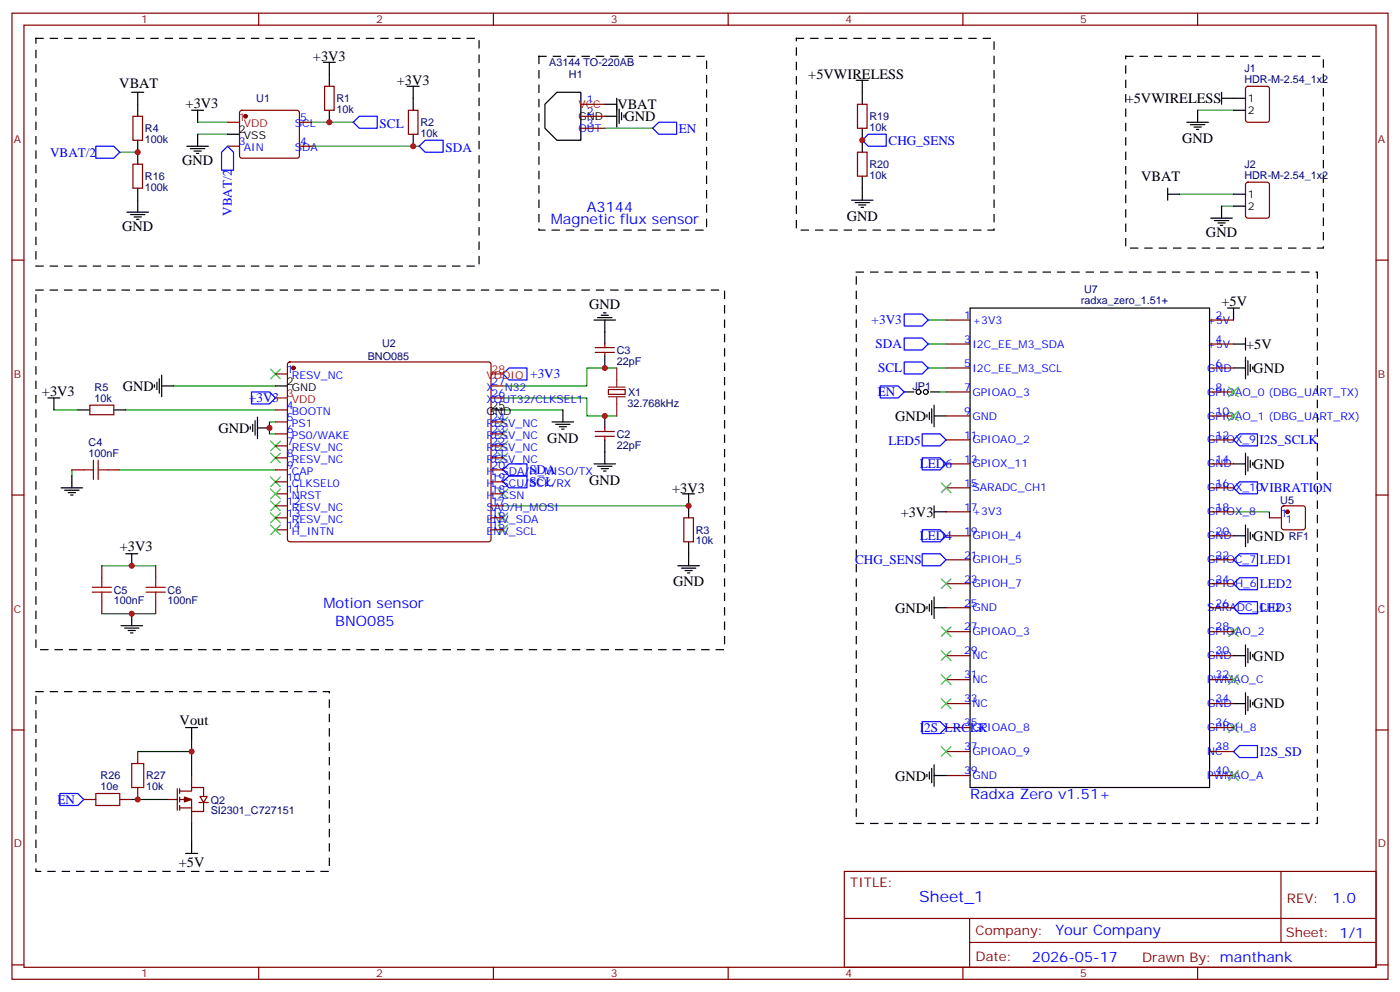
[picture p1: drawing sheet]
<svg xmlns="http://www.w3.org/2000/svg" width="412mm" height="292mm" viewBox="0 0 412 292" stroke-linecap="round" stroke-linejoin="round" font-family="sans-serif">
<g fill="none" stroke="#870000" stroke-width=".35">
<path d="M3.5 3.9h405.4v284.3h-405.4zM7.1 7.4h398.2v277.3h-398.2zM76.2 3.9v3.5M145.3 3.9v3.5M214.5 3.9v3.5M283.6 3.9v3.5M352.8 3.9v3.5M39.2 34.2h2.8v7.1h-2.8zM70.8 32.7l.5-.2h16.2l.5 .2 .2 .5v12.7l-.2 .5-.5 .2h-16.2l-.5-.3-.2-.4v-12.7zM88.2 36h3.5M95.6 25.4h2.8v7.1h-2.8zM120.3 32.5h2.8v7h-2.8z"/>
<path d="M171.1 37.7h7.1M171.1 34.2h7.1M171.1 30.7h7.1M252.6 30.7h2.8v7h-2.8zM367.1 25.6l.5-.2h5.6l.7 .4v9.5l-.4 .6-5.9 .1-.7-.5v-9.4zM39.2 48.3h2.8v7.1h-2.8zM67 43h3.6M88.2 43h3.5M252.6 44.8h2.8v7.1h-2.8zM367.1 53.8l.5-.2h5.6l.7 .5v9.4l-.4 .7h-5.9l-.7-.5v-9.4zM3.5 76.6h3.6M405.3 76.6h3.6"/>
<path d="M278.7 94.2h7.1M356.3 94.2h7.1M26.5 119.2h7v2.9h-7zM81.1 110.1h3.6M84.9 106.7l.5-.2h58.5l.5 .2 .2 .5v51.5l-.2 .5-.5 .3h-58.5l-.5-.3-.2-.5v-51.5zM144.6 117.1h3.6M144.6 113.6h3.6M175.3 103.7h5.7M175.3 102.3h5.7M178.2 101.2v1.1M178.2 103.7v1.1M179.2 114.7h4.9v1.4h-4.9z"/>
<path d="M278.7 101.2h7.1M278.7 108.3h7.1M278.7 115.4h7.1M356.3 101.2h7.1M356.3 108.3h7.1M356.3 115.4h7.1M21.2 138.3h3.5M31.7 138.3h3.6M81.1 138.3h3.6M81.1 120.6h3.6M81.1 124.2h3.6M81.1 127.7h3.6"/>
<path d="M81.1 131.2h3.6M81.1 134.8h3.6M144.6 138.3h3.6M144.6 124.2h3.6M144.6 127.7h3.6M144.6 131.2h3.6M144.6 134.8h3.6M175.3 128.4h5.7M175.3 127h5.7M178.2 125.9v1.1M178.2 128.4v1.1M278.7 122.4h7.1"/>
<path d="M278.7 129.5h7.1M278.7 136.5h7.1M356.3 122.4h7.1M356.3 129.5h7.1M356.3 136.5h7.1M3.5 145.7h3.6M81.1 141.8h3.6M81.1 145.3h3.6M81.1 148.9h3.6M81.1 152.4h3.6M81.1 155.9h3.6M144.6 141.8h3.6"/>
<path d="M144.6 145.3h3.6M144.6 148.9h3.6M144.6 152.4h3.6M144.6 155.9h3.6M201.4 152.4h2.9v7.1h-2.9zM278.7 143.6h7.1M278.7 150.6h7.1M278.7 157.7h7.1M356.3 143.6h7.1M356.3 150.6h7.1M356.3 157.7h7.1M405.3 145.7h3.6"/>
<path d="M30 166.5v3.5M30 177.1v3.5M45.9 166.5v3.5M45.9 177.1v3.5M278.7 164.7h7.1M278.7 171.8h7.1M278.7 178.9h7.1M356.3 164.7h7.1M356.3 171.8h7.1M356.3 178.9h7.1M278.7 185.9h7.1M278.7 193h7.1"/>
<path d="M356.3 185.9h7.1M356.3 193h7.1M3.5 214.8h3.6M278.7 200h7.1M278.7 207.1h7.1M278.7 214.1h7.1M356.3 200h7.1M356.3 207.1h7.1M356.3 214.1h7.1M405.3 214.8h3.6M58.6 236.2h2.8M278.7 221.2h7.1"/>
<path d="M278.7 228.2h7.1M356.3 221.2h7.1M356.3 228.2h7.1M248.7 256.5h156.6v28.2h-156.6zM377.3 256.5v20.9M248.7 270.3h156.5M285.6 277.4h119.6M285.6 270.3v14.1M3.5 284h3.6M76.2 284.7v3.5M145.3 284.7v3.5M214.5 284.7v3.5"/>
<path d="M283.6 284.7v3.5M352.8 284.7v3.5M405.3 284h3.6"/>
</g>
<g fill="none" stroke="#000" stroke-width=".35">
<path d="M95.2 18.3h3.6M97 18.3v7.1M38.8 27.2h3.5M40.6 27.2v7M56.4 32.5h3.6M58.2 32.5v3.5M58.2 39.5v3.5M67 39.5h3.6M97 32.5v3.5M119.9 25.4h3.6M121.7 25.4v7.1M121.7 39.5v3.5"/>
<path d="M160.5 30.7l3.5-3.5h7.1v14.1h-7.1l-3.5-3.6zM178.2 30.7h3.5M178.2 34.2h3.5M181.7 28.9v8.5M182.4 32.1v4.2M183.1 33.2v2.1M183.8 33.9v.7M252.2 23.6h3.6M254 23.6v7.1M254 37.7v7.1M349.6 36h6.4M350.7 36.7h4.2"/>
<path d="M351.7 37.4h2.1M352.4 38.1h.7M352.8 32.5v3.5M359.8 27.2v3.5M359.8 28.9h7.1M363.4 32.5h3.5M40.6 41.3v7M40.6 55.4v7M55 43h6.4M56.1 43.7h4.2M57.1 44.4h2.2M57.9 45.2h.7"/>
<path d="M250.8 58.9h6.4M251.9 59.6h4.2M254 51.9v7M344 57.1h3.5M344 55.4v3.5M363.4 57.1h3.5M37.4 62.4h6.3M38.5 63.1h4.2M39.5 63.9h2.1M40.2 64.6h.7M252.9 60.3h2.2M253.6 61h.8"/>
<path d="M356.7 64.2h6.3M357.7 64.9h4.2M358.8 65.6h2.1M359.5 66.3h.7M359.8 60.7v3.5M363.4 60.7h3.5M175 94.2h6.3M176 93.5h4.3M177.1 92.8h2.1M177.8 92.1h.7M178.2 94.2v7M285.8 90.7h70.5v141.1h-70.5z"/>
<path d="M361.6 90.7h3.5M363.4 90.7v3.5M366.9 99.5v3.5M14.1 117.1h3.5M15.9 117.1v3.5M45.5 113.2v.7M46.2 112.5v2.2M46.9 111.5v4.2M47.6 113.6h3.6M47.6 110.4v6.4M81.1 113.6h3.6M178.2 104.8v3.5"/>
<path d="M266.3 115.4h2.9M274.1 115.4h2.8M275.2 119.2v6.4M363.4 101.2h3.5M363.4 108.3h3.5M366.9 105.1v6.4M367.6 106.2v4.2M368.3 107.2v2.2M369 107.9v.8M22.9 120.6h3.6M33.5 120.6h3.5M73.7 125.6v.7"/>
<path d="M74.4 124.9v2.1M75.1 123.8v4.3M75.8 125.9h3.6M75.8 122.8v6.3M144.6 120.6h3.6M162.6 124.2h6.4M163.7 124.9h4.2M164.7 125.6h2.2M165.5 126.3h.7M165.8 120.6v3.6M175 136.5h6.3M176 137.2h4.3"/>
<path d="M177.1 137.9h2.1M177.8 138.6h.7M178.2 122.4v3.5M178.2 129.5v7M273 122.1v.7M273.8 121.4v2.1M274.5 120.3v4.2M275.2 122.4h3.5M363.4 136.5h3.5M366.9 133.3v6.4M367.6 134.4v4.2M368.3 135.5v2.1"/>
<path d="M369 136.2v.7M18 143.6h6.3M19 144.3h4.3M20.1 145h2.1M20.8 145.7h.7M21.2 140.1v3.5M201.1 145.3h3.5M202.8 145.3v7.1M202.8 159.5v7M275.2 148.9v3.5M275.2 150.6h3.5M363.4 157.7h3.5"/>
<path d="M366.9 154.5v6.4M367.6 155.6v4.2M368.3 156.6v2.1M369 157.3v.7M37 163h3.6M38.8 163v3.5M199.7 166.5h6.3M200.7 167.2h4.3M201.8 167.9h2.1M202.5 168.6h.7M273 178.5v.7M273.8 177.8v2.1"/>
<path d="M274.5 176.7v4.3M275.2 175.7v6.3M275.2 178.9h3.5M35.6 184.1h6.4M36.7 184.9h4.2M37.7 185.6h2.2M38.5 186.3h.7M38.8 180.6v3.5M363.4 193h3.5M366.9 189.8v6.3M367.6 190.9v4.2M368.3 191.9v2.1"/>
<path d="M369 192.6v.7M363.4 207.1h3.5M366.9 203.9v6.4M367.6 205v4.2M368.3 206v2.1M369 206.7v.7M273 227.9v.7M273.8 227.2v2.1M274.5 226.1v4.3M275.2 225.1v6.3M275.2 228.2h3.5"/>
<circle cx="270.6" cy="115.4" r=".71"/>
<circle cx="272.7" cy="115.4" r=".71"/>
</g>
<path d="M67 36h3.6M81.1 117.1h3.6M144.6 110.1h3.6" fill="none" stroke="#f00" stroke-width=".35"/>
<g fill="#870000" stroke="#870000" stroke-width=".35">
<circle cx="72.3" cy="34.2" r=".53"/>
<circle cx="86.4" cy="108.3" r=".53"/>
</g>
<g fill="none" stroke="#00f" stroke-width=".35">
<path d="M105.8 34.2h5.3v3.5h-5.3l-1.7-1.7zM192.3 37.7l1.7-1.7h5.3v3.5h-5.3zM28.2 43h5.3l1.8 1.8-1.8 1.8h-5.3zM67 43l1.8 1.8v5.3h-3.5v-5.3zM125.2 41.3h5.3v3.5h-5.3l-1.7-1.8zM254 41.3l1.8-1.8h5.3v3.5h-5.3zM266.3 99.5h5.3l1.8 1.7-1.8 1.8h-5.3zM266.3 92.4h5.3l1.8 1.8-1.8 1.8h-5.3zM74.1 115.4h5.3l1.7 1.7-1.7 1.8h-5.3zM148.2 110.1l1.7-1.8h5.3v3.5h-5.3zM259.3 113.6h5.3l1.7 1.8-1.7 1.7h-5.3zM266.3 106.5h5.3l1.8 1.8-1.8 1.8h-5.3z"/>
<path d="M148.2 138.3l1.7-1.8h5.3v3.6h-5.3zM271.6 127.7h5.3l1.8 1.8-1.8 1.7h-5.3zM271.6 134.8h5.3l1.8 1.7-1.8 1.8h-5.3zM363.4 129.5l1.7-1.8h5.3v3.5h-5.3zM148.2 141.8l1.7-1.7h5.3v3.5h-5.3zM271.6 155.9h5.3l1.8 1.8-1.8 1.8h-5.3zM363.4 143.6l1.7-1.8h5.3v3.5h-5.3zM271.6 163h5.3l1.8 1.7-1.8 1.8h-5.3zM363.4 164.7l1.7-1.7h5.3v3.5h-5.3zM365.1 177.1h5.3v3.5h-5.3l-1.7-1.7zM365.1 170h5.3v3.6h-5.3l-1.7-1.8zM271.6 212.4h5.3l1.8 1.7-1.8 1.8h-5.3z"/>
<path d="M363.4 221.2l1.7-1.8h5.3v3.6h-5.3z"/>
</g>
<g fill="none" stroke="#008700" stroke-width=".35">
<path d="M58.2 36h8.8M58.2 39.5h8.8M91.7 36h12.4M178.2 37.7h14.1M352.8 32.5h10.6M35.3 44.8h5.3M91.7 43h31.8M359.8 60.7h3.6M273.4 94.2h5.3M51.2 113.6h29.9M148.2 117.1h24.7v5.3h8.8M181.7 108.3h-8.8v5.3h-24.7"/>
<path d="M273.4 108.3h5.3M273.4 101.2h5.3M276.9 115.4h1.8M15.9 120.6h7M21.2 138.3v1.8M35.3 138.3h45.8M37 120.6h44.1M81.1 124.2h-1.7v3.5h1.7M148.2 120.6h17.6M148.2 148.9h54.6M30 166.5h15.9M30 180.6h15.9"/>
</g>
<path d="M10.6 11.3h130.5v67h-130.5zM158.7 16.6h49.4v51.1h-49.4zM234.6 11.3h58.2v56.4h-58.2zM331.6 16.6h58.2v56.4h-58.2zM10.6 85.4h202.8v105.8h-202.8zM252.2 80.1h135.9v162.3h-135.9z" fill="none" stroke="#000" stroke-width=".35" stroke-dasharray="2.1 2.1"/>
<g fill="none" stroke="#3c3" stroke-width=".35">
<path d="M79.7 108.7l2.8 2.8M82.5 108.7l-2.8 2.8M361.9 113.9l2.9 2.9M364.8 113.9l-2.9 2.9M79.7 129.8l2.8 2.8M79.7 133.3l2.8 2.9M82.5 129.8l-2.8 2.8M82.5 133.3l-2.8 2.9M146.8 133.3l2.8 2.9M146.8 129.8l2.8 2.8M146.8 126.3l2.8 2.8M146.8 122.8l2.8 2.8"/>
<path d="M149.6 133.3l-2.8 2.9M149.6 129.8l-2.8 2.8M149.6 126.3l-2.8 2.8M149.6 122.8l-2.8 2.8M361.9 121l2.9 2.8M364.8 121l-2.9 2.8M79.7 140.4l2.8 2.8M79.7 147.5l2.8 2.8M79.7 151l2.8 2.8M79.7 143.9l2.8 2.9M79.7 154.5l2.8 2.8M82.5 140.4l-2.8 2.8"/>
<path d="M82.5 147.5l-2.8 2.8M82.5 151l-2.8 2.8M82.5 143.9l-2.8 2.9M82.5 154.5l-2.8 2.8M146.8 154.5l2.8 2.8M146.8 151l2.8 2.8M146.8 143.9l2.8 2.9M149.6 154.5l-2.8 2.8M149.6 151l-2.8 2.8M149.6 143.9l-2.8 2.9M277.3 142.2l2.8 2.8M280.1 142.2l-2.8 2.8"/>
<path d="M277.3 170.4l2.8 2.8M280.1 170.4l-2.8 2.8M277.3 198.6l2.8 2.8M277.3 191.6l2.8 2.8M277.3 184.5l2.8 2.8M280.1 198.6l-2.8 2.8M280.1 191.6l-2.8 2.8M280.1 184.5l-2.8 2.8M361.9 184.5l2.9 2.8M361.9 198.6l2.9 2.8M364.8 184.5l-2.9 2.8M364.8 198.6l-2.9 2.8"/>
<path d="M277.3 205.7l2.8 2.8M277.3 219.8l2.8 2.8M280.1 205.7l-2.8 2.8M280.1 219.8l-2.8 2.8M361.9 212.7l2.9 2.8M364.8 212.7l-2.9 2.8M361.9 226.8l2.9 2.9M364.8 226.8l-2.9 2.9"/>
</g>
<path d="M24.7 138.3h2.8M27.5 135.5v5.6M28.9 138.3h2.8M28.9 135.5v5.6M27.2 174.3h5.6M27.2 172.9h5.6M30 170v2.9M30 174.3v2.8M43 174.3h5.7M43 172.9h5.7M45.9 170v2.9M45.9 174.3v2.8" fill="none" stroke="#a10000" stroke-width=".35"/>
<path d="M179.2 116.8h4.9M179.2 113.9h4.9M181.7 108.3v5.6M181.7 116.8v5.6" fill="none" stroke="#8c2424" stroke-width=".35"/>
<path d="M58.9 234.4h2.1l-1 1.8z" fill="#fff" stroke="#870000" stroke-width=".35"/>
<g fill="#870000" stroke="#870000" stroke-width=".35">
<path d="M54.3 234.6l2.1 .7-2.1 .7z"/>
<circle cx="379.2" cy="150.6" r=".53"/>
</g>
<g fill="none" stroke="#870000" stroke-width=".35">
<path d="M373.9 152.4h3.6M377.7 149.1l.5-.2h5.6l.5 .2 .2 .5v5.6l-.2 .5-.5 .2h-5.6l-.5-.2-.2-.5v-5.6zM24.7 235.3h3.5M35.3 235.3h3.5M40.6 221.2v3.5M40.6 231.8v3.5M49.4 235.3h2.8M52.2 232.1v6.4M52.9 235.3h3.5v3.5h3.6v-2.4M52.9 232.8h3.5v-1h3.6v2.4M52.9 232.1v1.4M52.9 234.6v1.4"/>
<path d="M52.9 237.1v1.4M52.9 237.8h3.5M56.4 228.2v3.6M56.4 238.8v3.6"/>
</g>
<path d="M347.5 57.1h15.9M363.4 150.6h10.5v1.8M56.4 217.7v10.5M38.8 235.3h10.6M40.6 221.2h15.8M56.4 242.4v5.2" fill="none" stroke="#008700" stroke-width=".35"/>
<path d="M17.6 233.5h5.3l1.8 1.8-1.8 1.8h-5.3z" fill="none" stroke="#00f" stroke-width=".35"/>
<path d="M28.2 233.5h7.1v3.6h-7.1zM38.8 224.7h3.5v7.1h-3.5z" fill="none" stroke="#a10000" stroke-width=".35"/>
<path d="M54.7 214.1h3.5M56.4 214.1v3.6M54.7 251.2h3.5M56.4 247.6v3.6" fill="none" stroke="#000" stroke-width=".35"/>
<path d="M10.6 203.6h86.4v52.9h-86.4z" fill="none" stroke="#000" stroke-width=".35" stroke-dasharray="2.1 2.1"/>
<g fill="#c00">
<circle cx="97" cy="36" r=".88"/>
<circle cx="121.7" cy="43" r=".88"/>
<circle cx="40.6" cy="44.8" r=".88"/>
<circle cx="38.8" cy="180.6" r=".88"/>
<circle cx="38.8" cy="166.5" r=".88"/>
<circle cx="79.4" cy="125.9" r=".88"/>
<circle cx="178.2" cy="108.3" r=".88"/>
<circle cx="178.2" cy="122.4" r=".88"/>
<circle cx="202.8" cy="148.9" r=".88"/>
<circle cx="254" cy="41.3" r=".88"/>
<circle cx="40.6" cy="235.3" r=".88"/>
<circle cx="56.4" cy="221.2" r=".88"/>
</g>
<text font-size="4.6" fill="#00f" x="270.8" y="265.5">Sheet_1</text>
<g font-size="4.2">
<text x="92.2" y="18">+3V3</text>
<text x="238.1" y="23.3">+5VWIRELESS</text>
<text x="35.1" y="26">VBAT</text>
<text x="116.9" y="25.1">+3V3</text>
<text x="54.7" y="31.8">+3V3</text>
<text x="181.9" y="32.2">VBAT</text>
<text x="184" y="35.6">GND</text>
<text x="331.6" y="30.3">+5VWIRELESS</text>
<text x="348.2" y="42.1">GND</text>
<text x="53.6" y="48.7">GND</text>
<text x="336.2" y="53.3">VBAT</text>
<text x="249.4" y="65">GND</text>
<text x="36" y="68.1">GND</text>
<text x="355.2" y="69.8">GND</text>
<text x="359.8" y="90">+5V</text>
<text x="173.6" y="91.1">GND</text>
<text x="367.1" y="102.7">+5V</text>
<text x="369.2" y="109.7">GND</text>
<text x="12.3" y="116.4">+3V3</text>
<text x="36.2" y="115">GND</text>
<text x="263.7" y="123.8">GND</text>
<text x="64.4" y="127.4">GND</text>
<text x="161.2" y="130.2">GND</text>
<text x="369.2" y="138">GND</text>
<text x="173.6" y="142.6">GND</text>
<text x="198" y="145">+3V3</text>
<text x="265.3" y="152.1">+3V3</text>
<text x="369.2" y="159.1">GND</text>
<text x="35.3" y="162.3">+3V3</text>
<text x="198.3" y="172.6">GND</text>
<text x="263.7" y="180.3">GND</text>
<text x="369.2" y="194.4">GND</text>
<text x="369.2" y="208.5">GND</text>
<text x="52.9" y="213.4">Vout</text>
<text x="263.7" y="229.7">GND</text>
<text x="52.7" y="255.1">+5V</text>
</g>
<g font-size="4.2" fill="#00f">
<text x="162.3" y="66">Magnetic flux sensor</text>
<text x="172.9" y="62.4">A3144</text>
<text x="95.2" y="178.9">Motion sensor</text>
<text x="98.8" y="184.1">BNO085</text>
<text x="285.8" y="235.3">Radxa Zero v1.51+</text>
<text x="392.5" y="265.7">1.0</text>
<text x="310.9" y="275.3">Your Company</text>
<text x="304" y="283.1">2026-05-17</text>
</g>
<g font-size="3.9" fill="#00f">
<text x="111.8" y="37.5">SCL</text>
<text x="199.9" y="39">EN</text>
<text x="14.8" y="46.1">VBAT/2</text>
<text x="131.2" y="44.6">SDA</text>
<text x="261.8" y="42.5">CHG_SENS</text>
<text x="68.3" y="63.5" transform="rotate(-90 68.3 63.5)">VBAT/2</text>
<text x="256.8" y="95.5">+3V3</text>
<text x="257.9" y="102.6">SDA</text>
<text x="156.2" y="111.4">+3V3</text>
<text x="258.7" y="109.6">SCL</text>
<text x="73.4" y="118.4">+3V3</text>
<text x="258.6" y="116.6">EN</text>
<text x="261.7" y="130.9">LED5</text>
<text x="371" y="130.7">I2S_SCLK</text>
<text x="270.9" y="137.7">LED6</text>
<text x="155.9" y="143.1">SCL</text>
<text x="155.9" y="139.5">SDA</text>
<text x="371.1" y="144.9">VIBRATION</text>
<text x="270.9" y="158.9">LED4</text>
<text x="251.9" y="166">CHG_SENS</text>
<text x="371.1" y="166">LED1</text>
<text x="371.1" y="173">LED2</text>
<text x="371.1" y="180">LED3</text>
<text x="270.9" y="215.4">I2S_LRCLK</text>
<text x="371.1" y="222.5">I2S_SD</text>
<text x="16.9" y="236.6">EN</text>
</g>
<g font-size="3.9" fill="#800">
<text x="250.5" y="261.1">TITLE:</text>
<text x="379.1" y="265.7">REV:</text>
<text x="287.4" y="275.3">Company:</text>
<text x="378.7" y="275.9">Sheet: 1/1</text>
<text x="287.4" y="282.9">Date:</text>
<text x="336.4" y="283">Drawn By: manthank</text>
</g>
<g font-size="3.2" fill="#800">
<text x="41.6" y="6.9">1</text>
<text x="110.8" y="6.9">2</text>
<text x="179.9" y="6.9">3</text>
<text x="249.1" y="6.9">4</text>
<text x="318.2" y="6.9">5</text>
<text x="4.1" y="42">A</text>
<text x="405.9" y="42">A</text>
<text x="4.1" y="111.1">B</text>
<text x="405.9" y="111.1">B</text>
<text x="4.1" y="180.3">C</text>
<text x="405.9" y="180.3">C</text>
<text x="4.1" y="249.4">D</text>
<text x="405.9" y="249.4">D</text>
<text x="41.6" y="287.7">1</text>
<text x="110.8" y="287.7">2</text>
<text x="179.9" y="287.7">3</text>
<text x="249.1" y="287.7">4</text>
<text x="318.2" y="287.7">5</text>
</g>
<g font-size="3.2" fill="#000080">
<text x="161.8" y="19.4">A3144 TO-220AB</text>
<text x="167.6" y="22.9">H1</text>
<text x="366.6" y="21.2">J1</text>
<text x="366.6" y="24.3">HDR-M-2.54_1x2</text>
<text x="75.5" y="30.1">U1</text>
<text x="99.1" y="33.2">10k</text>
<text x="99.1" y="30.1">R1</text>
<text x="256.1" y="35.3">R19</text>
<text x="42.7" y="38.9">R4</text>
<text x="123.8" y="40.3">10k</text>
<text x="123.8" y="37.1">R2</text>
<text x="256.1" y="38.5">10k</text>
<text x="42.7" y="42.1">100k</text>
<text x="42.7" y="53">R16</text>
<text x="256.1" y="52.6">10k</text>
<text x="256.1" y="49.5">R20</text>
<text x="366.6" y="52.6">HDR-M-2.54_1x2</text>
<text x="366.6" y="49.5">J2</text>
<text x="42.7" y="56.2">100k</text>
<text x="318.4" y="89.6">radxa_zero_1.51+</text>
<text x="319.4" y="86.2">U7</text>
<text x="108.3" y="105.9">BNO085</text>
<text x="112.6" y="102.2">U2</text>
<text x="181.7" y="107.3">22pF</text>
<text x="181.7" y="104.1">C3</text>
<text x="27.9" y="118.2">10k</text>
<text x="27.9" y="115.1">R5</text>
<text x="184.9" y="119.7">32.768kHz</text>
<text x="185" y="116.5">X1</text>
<text x="268.8" y="114.7">JP1</text>
<text x="26.1" y="131.2">C4</text>
<text x="181.7" y="128.8">C2</text>
<text x="26.1" y="134.4">100nF</text>
<text x="181.7" y="132">22pF</text>
<text x="377.1" y="148.3">U5</text>
<text x="205" y="160.2">10k</text>
<text x="205" y="157.1">R3</text>
<text x="379.7" y="158.8">RF1</text>
<text x="33.5" y="177.9">100nF</text>
<text x="33.5" y="174.8">C5</text>
<text x="49.4" y="177.9">100nF</text>
<text x="49.4" y="174.8">C6</text>
<text x="29.6" y="232.5">10e</text>
<text x="29.6" y="229.3">R26</text>
<text x="43" y="232.6">10k</text>
<text x="43" y="229.4">R27</text>
<text x="62.1" y="239.6">SI2301_C727151</text>
<text x="62.1" y="236.6">Q2</text>
</g>
<g font-size="3.2">
<text x="367.6" y="30">1</text>
<text x="170.4" y="35.3">GND</text>
<text x="367.6" y="33.5">2</text>
<text x="70.4" y="39.2">2</text>
<text x="71.9" y="40.9">VSS</text>
<text x="367.6" y="58.2">1</text>
<text x="367.6" y="61.7">2</text>
<text x="84.5" y="113.2">2</text>
<text x="86" y="115">GND</text>
<text x="143.3" y="122.1">GND</text>
<text x="144.8" y="120.3">25</text>
</g>
<g font-size="3.2" fill="#f00">
<text x="70.4" y="35.6">1</text>
<text x="170.4" y="31.8">VCC</text>
<text x="71.9" y="37.4">VDD</text>
<text x="143.3" y="111.5">VDDIO</text>
<text x="144.8" y="109.7">28</text>
<text x="84.5" y="116.8">3</text>
<text x="86" y="118.5">VDD</text>
</g>
<g font-size="3.2" fill="#00f">
<text x="88.4" y="35.6">5</text>
<text x="172.9" y="33.9">2</text>
<text x="172.9" y="30.3">1</text>
<text x="86.9" y="37.4">SCL</text>
<text x="170.4" y="38.8">OUT</text>
<text x="172.9" y="37.4">3</text>
<text x="70.4" y="42.7">3</text>
<text x="71.9" y="44.4">AIN</text>
<text x="86.9" y="44.4">SDA</text>
<text x="88.4" y="42.7">4</text>
<text x="284" y="93.8">1</text>
<text x="286.5" y="95.2">+3V3</text>
<text x="355.6" y="95.2">+5V</text>
<text x="358.1" y="93.8">2</text>
<text x="284" y="100.9">3</text>
<text x="358.1" y="100.9">4</text>
<text x="284" y="107.9">5</text>
<text x="286.5" y="102.3">I2C_EE_M3_SDA</text>
<text x="355.6" y="102.3">+5V</text>
<text x="358.1" y="107.9">6</text>
<text x="84.5" y="109.7">1</text>
<text x="86" y="111.5">RESV_NC</text>
<text x="144.8" y="113.2">27</text>
<text x="286.5" y="109.4">I2C_EE_M3_SCL</text>
<text x="355.6" y="109.4">GND</text>
<text x="143.3" y="118.5">XOUT32/CLKSEL1</text>
<text x="143.3" y="115">X</text>
<text x="144.8" y="116.8">26</text>
<text x="148.7" y="115">N32</text>
<text x="284" y="115">7</text>
<text x="286.5" y="116.4">GPIOAO_3</text>
<text x="355.6" y="116.4">GPIOAO_0 (DBG_UART_TX)</text>
<text x="358.1" y="115">8</text>
<text x="84.5" y="120.3">4</text>
<text x="84.5" y="123.8">5</text>
<text x="86" y="122.1">BOOTN</text>
<text x="86" y="125.6">PS1</text>
<text x="143.3" y="125.6">RESV_NC</text>
<text x="144.8" y="123.8">24</text>
<text x="284" y="122.1">9</text>
<text x="286.5" y="123.5">GND</text>
<text x="355.6" y="123.5">GPIOAO_1 (DBG_UART_RX)</text>
<text x="358.1" y="122.1">10</text>
<text x="84.5" y="127.4">6</text>
<text x="84.5" y="130.9">7</text>
<text x="86" y="129.1">PS0/WAKE</text>
<text x="143.3" y="129.1">RESV_NC</text>
<text x="144.8" y="130.9">22</text>
<text x="144.8" y="127.4">23</text>
<text x="284" y="129.1">11</text>
<text x="286.5" y="130.5">GPIOAO_2</text>
<text x="355.6" y="130.5">GPIOX_9</text>
<text x="358.1" y="129.1">12</text>
<text x="84.5" y="134.4">8</text>
<text x="84.5" y="137.9">9</text>
<text x="86" y="132.6">RESV_NC</text>
<text x="86" y="136.2">RESV_NC</text>
<text x="143.3" y="136.2">RESV_NC</text>
<text x="143.3" y="132.6">RESV_NC</text>
<text x="144.8" y="137.9">20</text>
<text x="144.8" y="134.4">21</text>
<text x="284" y="136.2">13</text>
<text x="286.5" y="137.6">GPIOX_11</text>
<text x="355.6" y="137.6">GND</text>
<text x="358.1" y="136.2">14</text>
<text x="84.5" y="141.5">10</text>
<text x="86" y="139.7">CAP</text>
<text x="86" y="143.2">CLKSEL0</text>
<text x="143.3" y="143.2">H_SCU/SCK/RX</text>
<text x="143.3" y="139.7">H_SDA/H_MISO/TX</text>
<text x="144.8" y="141.5">19</text>
<text x="284" y="143.2">15</text>
<text x="358.1" y="143.2">16</text>
<text x="84.5" y="145">11</text>
<text x="84.5" y="148.5">12</text>
<text x="86" y="146.8">NRST</text>
<text x="143.3" y="146.8">H_CSN</text>
<text x="144.8" y="148.5">17</text>
<text x="144.8" y="145">18</text>
<text x="286.5" y="144.6">SARADC_CH1</text>
<text x="355.6" y="144.6">GPIOX_10</text>
<text x="84.5" y="152">13</text>
<text x="84.5" y="155.6">14</text>
<text x="86" y="150.3">RESV_NC</text>
<text x="86" y="153.8">RESV_NC</text>
<text x="143.3" y="153.8">ENV_SDA</text>
<text x="143.3" y="150.3">SAO/H_MOSI</text>
<text x="144.8" y="155.6">15</text>
<text x="144.8" y="152">16</text>
<text x="284" y="150.3">17</text>
<text x="286.5" y="151.7">+3V3</text>
<text x="355.6" y="151.7">GPIOX_8</text>
<text x="358.1" y="150.3">18</text>
<text x="377.3" y="152">1</text>
<text x="378.8" y="153.8">1</text>
<text x="86" y="157.3">H_INTN</text>
<text x="143.3" y="157.3">ENV_SCL</text>
<text x="284" y="157.3">19</text>
<text x="286.5" y="158.7">GPIOH_4</text>
<text x="355.6" y="158.7">GND</text>
<text x="358.1" y="157.3">20</text>
<text x="284" y="164.4">21</text>
<text x="286.5" y="165.8">GPIOH_5</text>
<text x="355.6" y="165.8">GPIOC_7</text>
<text x="358.1" y="164.4">22</text>
<text x="284" y="171.4">23</text>
<text x="286.5" y="172.9">GPIOH_7</text>
<text x="355.6" y="172.9">GPIOH_6</text>
<text x="358.1" y="171.4">24</text>
<text x="284" y="178.5">25</text>
<text x="286.5" y="179.9">GND</text>
<text x="355.6" y="179.9">SARADC_CH2</text>
<text x="358.1" y="178.5">26</text>
<text x="284" y="185.6">27</text>
<text x="358.1" y="185.6">28</text>
<text x="286.5" y="187">GPIOAO_3</text>
<text x="355.6" y="187">GPIOAO_2</text>
<text x="284" y="192.6">29</text>
<text x="286.5" y="194">NC</text>
<text x="355.6" y="194">GND</text>
<text x="358.1" y="192.6">30</text>
<text x="284" y="199.7">31</text>
<text x="286.5" y="201.1">NC</text>
<text x="355.6" y="201.1">PWMAO_C</text>
<text x="358.1" y="199.7">32</text>
<text x="284" y="206.7">33</text>
<text x="286.5" y="208.1">NC</text>
<text x="355.6" y="208.1">GND</text>
<text x="358.1" y="206.7">34</text>
<text x="284" y="213.8">35</text>
<text x="286.5" y="215.2">GPIOAO_8</text>
<text x="355.6" y="215.2">GPIOH_8</text>
<text x="358.1" y="213.8">36</text>
<text x="284" y="220.8">37</text>
<text x="358.1" y="220.8">38</text>
<text x="284" y="227.9">39</text>
<text x="286.5" y="222.2">GPIOAO_9</text>
<text x="355.6" y="222.2">NC</text>
<text x="358.1" y="227.9">40</text>
<text x="286.5" y="229.3">GND</text>
<text x="355.6" y="229.3">PWMAO_A</text>
</g>
</svg>
